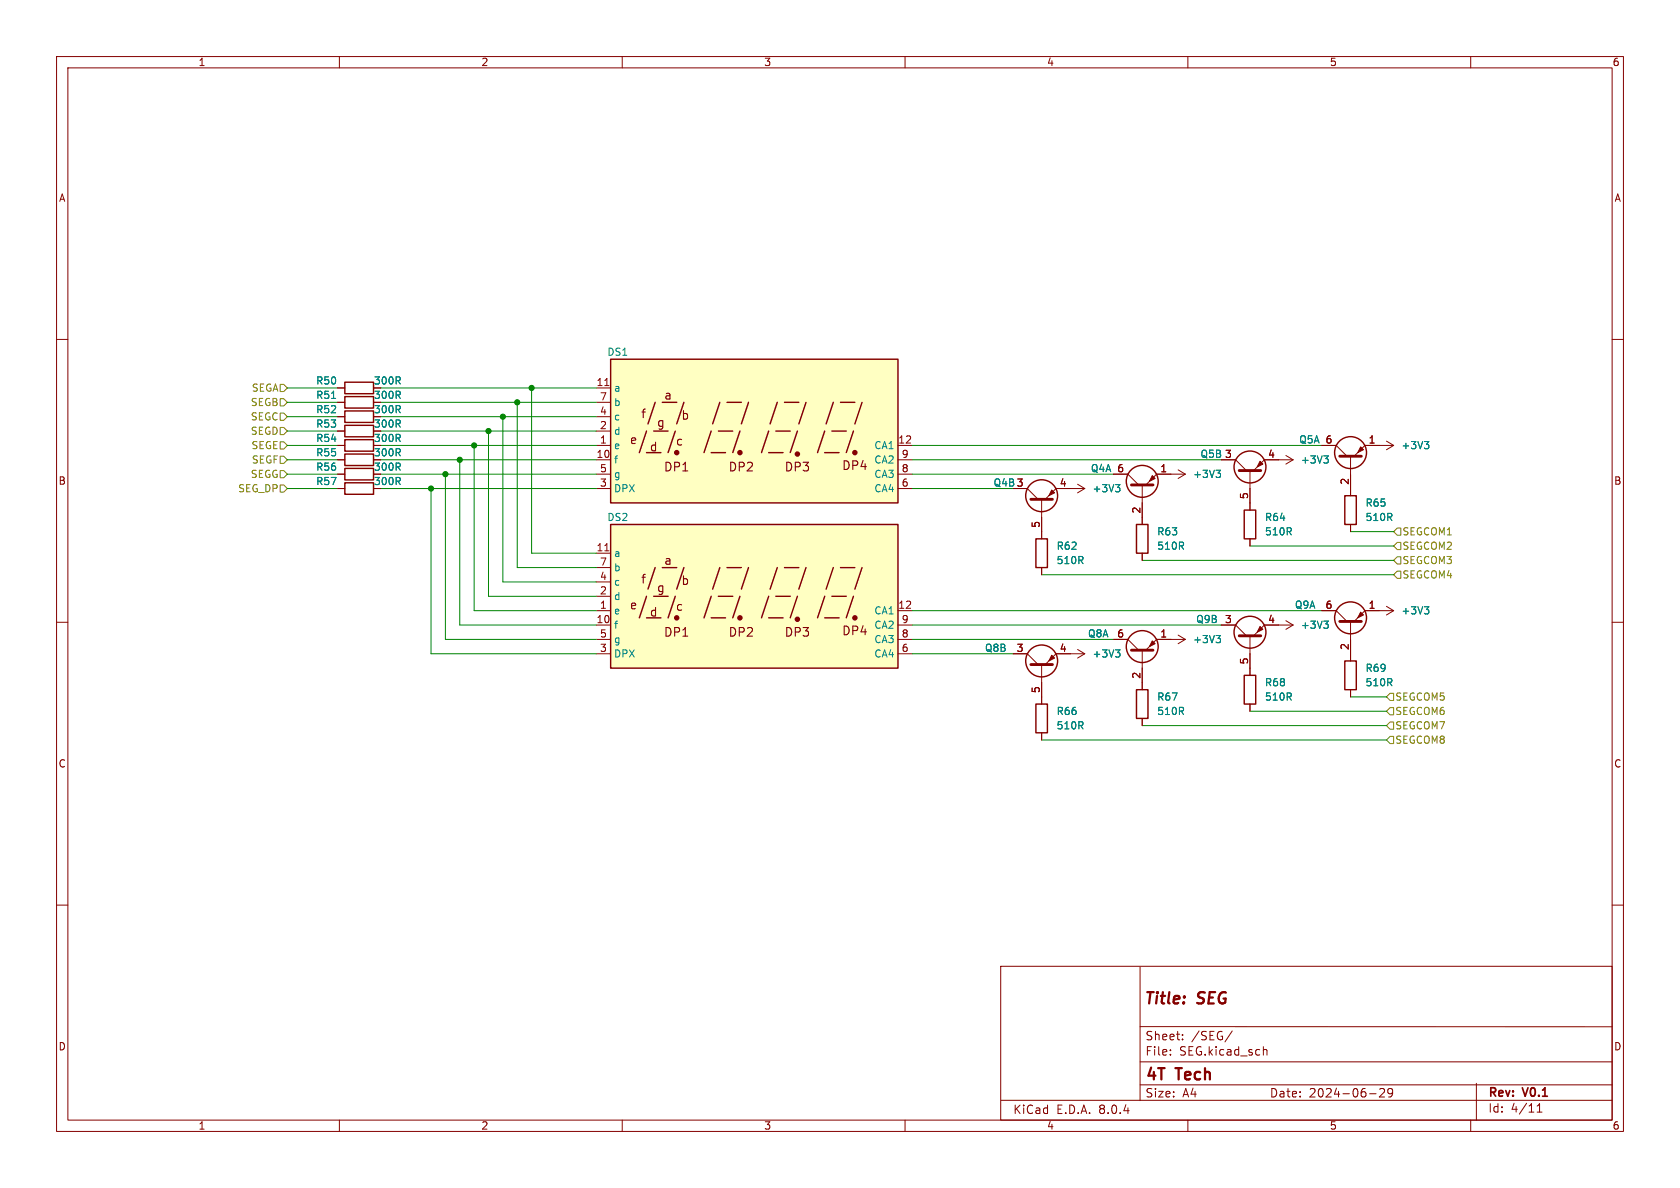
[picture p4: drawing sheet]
<svg xmlns="http://www.w3.org/2000/svg" width="297mm" height="210mm" viewBox="0 0 297 210" stroke-linecap="round" stroke-linejoin="round" font-family="sans-serif">
<g fill="none" stroke="#840000" stroke-width=".18">
<path d="M10 10h277v190h-277zM12 12h273v186h-273zM60 10v2M110 10v2M160 10v2M210 10v2M260 10v2M10 60h2M285 60h2M59.7 76.2h1.3M233.7 78.7h2.5l1.9 1.9M245.1 78l1.3 .7"/>
<path d="M246.4 78.7h-5.1l-1.9 1.9M246.4 78.7l-1.3 .8M226.1 81.3h2.5M227.3 80.5l1.3 .8M228.6 81.3l-1.3 .7M238.8 80.6v7M238.8 92.7v1.3M10 110h2M215.9 110.5h2.5l1.9 1.9M221 112.4v5.7M227.3 109.7l1.3 .8M228.6 110.5h-5.1l-1.9 1.9"/>
<path d="M228.6 110.5l-1.3 .8M243.8 108h2.6M245.1 107.2l1.3 .8M246.4 108l-1.3 .7M285 110h2M10 160h2M285 160h2M176.9 170.8h108.1v27.2h-108.1zM201.5 170.9v23.7M60 198v2M110 198v2M160 198v2"/>
<path d="M177 194.5h108M201.5 181.5h83.5M201.5 191.8h83.5M201.5 187.7h83.5M206.9 186.4v.1M206.9 185.6v.1M209.1 183.7v.1M209.1 182.9v.1M210 198v2M217.8 182.2l-1.2 2M223.3 185.7l.3-.2 .3 .1 .1 .9M242.1 193.3h1.2"/>
<path d="M243.9 192.6l.6-.2 .2 .2 .1 .2-1 1.1h1M246.2 193.1l-.3 .2h-.4l-.2-.2 .2-.6 .4-.1 .2 .2a.99 .99 0 0 1-.3 1.3h-.3M260 198v2M261 191.5v6.5M271.7 196.6h.9M271.7 195.5l.5-.4v1.5"/>
</g>
<path d="M251.8 78h.8l-.4 .5M252.4 78.5l.2 .3v.3l-.2 .2M234 80.6h.8l-.4 .5M234.6 81.1l.2 .2v.3l-.2 .3M234 109.8h.8l-.4 .5M234.6 110.3l.2 .2v.3l-.2 .3M251.8 107.3h.8l-.4 .4M252.4 107.7l.2 .3v.3l-.2 .2" fill="none" stroke="#008484" stroke-width=".18"/>
<path d="M236.9 80.6h3.8M219.1 112.4h3.8" fill="none" stroke="#840000" stroke-width=".51"/>
<g fill="#840000" stroke="#840000" stroke-width=".18">
<path d="M240.5 79l.5 .5-1 .5z"/>
<path d="M222.8 110.7l.5 .6-1.1 .5z"/>
</g>
<g fill="none" stroke="#840000" stroke-width=".25">
<path d="M61 75.2h5v2h-5zM237.7 87.6h2.1v5.1h-2.1z"/>
<circle cx="238.8" cy="80" r="2.82"/>
<circle cx="221" cy="111.8" r="2.82"/>
</g>
<path d="M107.9 92.7h50.8v25.4h-50.8z" fill="#ffffc2"/>
<g fill="none" stroke="#840000" stroke-width=".25">
<path d="M107.9 92.7h50.8v25.4h-50.8zM114.3 105.4l-1.3 3.8M114.3 109.2h2.5M115.6 105.4h2.5M115.8 100.3l-1.2 3.8M117.1 100.3h2.5M119.4 105.4l-1.3 3.8M120.9 100.3l-1.3 3.8M125.7 109.2h2.6M125.7 105.4l-1.2 3.8M127 105.4h2.5M127.3 100.3l-1.3 3.8"/>
<path d="M128.5 100.3h2.6M130.8 105.4l-1.3 3.8M132.3 100.3l-1.2 3.8M135.9 109.2h2.5M135.9 105.4l-1.3 3.8M137.2 105.4h2.5M137.4 100.3l-1.3 3.8M138.7 100.3h2.5M141 105.4l-1.3 3.8M142.5 100.3l-1.3 3.8M145.8 109.2h2.5M145.8 105.4l-1.3 3.8"/>
<path d="M147.1 105.4h2.5M147.3 100.3l-1.3 3.8M148.6 100.3h2.5M150.9 105.4l-1.3 3.8M152.4 100.3l-1.3 3.8"/>
</g>
<g fill="#840000" stroke="#840000" stroke-width=".25">
<circle cx="119.6" cy="109.2" r=".36"/>
<circle cx="130.8" cy="109.2" r=".36"/>
<circle cx="141" cy="109.5" r=".36"/>
<circle cx="151.1" cy="109.2" r=".36"/>
</g>
<g fill="none" stroke="#840000" stroke-width=".18">
<path d="M105.4 97.8h2.5M106.9 97.4h.7M105.4 108h2.5M105.4 110.5h2.5M105.4 105.4h2.5M105.4 115.6h2.5M105.4 102.9h2.5M105.4 113h2.5M105.4 100.3h2.5M158.7 108h2.6M158.7 110.5h2.6M158.7 115.6h2.6"/>
<path d="M158.7 113h2.6"/>
</g>
<path d="M107.9 63.5h50.8v25.4h-50.8z" fill="#ffffc2"/>
<g fill="none" stroke="#840000" stroke-width=".25">
<path d="M61 77.7h5v2.1h-5zM61 70.1h5v2h-5zM61 72.6h5v2.1h-5zM61 67.6h5v2h-5zM107.9 63.5h50.8v25.4h-50.8zM114.3 76.2l-1.3 3.8M115.6 76.2h2.5M115.8 71.1l-1.2 3.8M117.1 71.1h2.5M119.4 76.2l-1.3 3.8M120.9 71.1l-1.3 3.8M125.7 76.2l-1.2 3.8"/>
<path d="M127 76.2h2.5M127.3 71.1l-1.3 3.8M128.5 71.1h2.6M130.8 76.2l-1.3 3.8M132.3 71.1l-1.2 3.8M135.9 76.2l-1.3 3.8M137.2 76.2h2.5M137.4 71.1l-1.3 3.8M138.7 71.1h2.5M141 76.2l-1.3 3.8M142.5 71.1l-1.3 3.8M145.8 76.2l-1.3 3.8"/>
<path d="M147.1 76.2h2.5M147.3 71.1l-1.3 3.8M148.6 71.1h2.5M150.9 76.2l-1.3 3.8M152.4 71.1l-1.3 3.8M61 85.3h5v2.1h-5zM61 82.8h5v2h-5zM61 80.3h5v2h-5zM114.3 80h2.5M125.7 80h2.6M135.9 80h2.5M145.8 80h2.5"/>
<path d="M183.1 95.3h2.1v5h-2.1zM200.9 92.7h2v5.1h-2zM220 90.2h2v5.1h-2zM220 119.4h2v5.1h-2zM237.7 116.8h2.1v5.1h-2.1zM183.1 124.5h2.1v5h-2.1zM200.9 121.9h2v5.1h-2z"/>
<circle cx="184.1" cy="87.6" r="2.82"/>
<circle cx="201.9" cy="85.1" r="2.82"/>
<circle cx="221" cy="82.5" r="2.82"/>
<circle cx="184.1" cy="116.8" r="2.82"/>
<circle cx="201.9" cy="114.3" r="2.82"/>
<circle cx="238.8" cy="109.2" r="2.82"/>
</g>
<g fill="#840000" stroke="#840000" stroke-width=".25">
<circle cx="119.6" cy="80" r=".36"/>
<circle cx="130.8" cy="80" r=".36"/>
<circle cx="141" cy="80.3" r=".36"/>
<circle cx="151.1" cy="80" r=".36"/>
</g>
<g fill="none" stroke="#840000" stroke-width=".18">
<path d="M59.7 78.7h1.3M59.7 68.6h1.3M59.7 76.2h1.3M59.7 73.7h1.3M59.7 71.1h1.3M105.4 78.7h2.5M105.4 68.6h2.5M105.4 76.2h2.5M105.4 73.7h2.5M105.4 71.1h2.5M106.9 68.2h.7M158.7 78.7h2.6"/>
<path d="M233.7 78.7h2.5M241.3 78.7h2.5M59.7 81.3h1.3M59.7 86.4h1.3M59.7 83.8h1.3M105.4 81.3h2.5M105.4 86.4h2.5M105.4 83.8h2.5M158.7 81.3h2.6M158.7 86.4h2.6M158.7 83.8h2.6M179.1 86.4h2.5l1.9 1.9"/>
<path d="M184.1 88.3v7M190.5 85.6l1.3 .8M191.8 86.4h-5.1l-1.9 1.9M191.8 86.4l-1.3 .7M196.8 83.8h2.6l1.9 1.9M201.9 85.7v7M201.9 97.8v1.3M208.3 83.1l1.2 .7M209.5 83.8h-5l-1.9 1.9M209.5 83.8l-1.2 .8M215.9 81.3h2.5l1.9 1.9M221 83.2v7"/>
<path d="M221 95.3v1.2M226.1 81.3h-2.6l-1.9 1.9M238.8 83.8v3.8M238.8 92.7v1.3M179.1 115.6h2.5l1.9 1.9M184.1 100.3v1.3M184.1 117.5v7M190.5 114.8l1.3 .8M191.8 115.6h-5.1l-1.9 1.9M191.8 115.6l-1.3 .7M196.8 113h2.6l1.9 1.9M201.9 114.9v7"/>
<path d="M208.3 112.3l1.2 .7M209.5 113h-5l-1.9 1.9M209.5 113l-1.2 .8M215.9 110.5h2.5M221 115.6v3.8M223.5 110.5h2.6M233.7 108h2.5l1.9 1.9M238.8 109.9v6.9M243.8 108h-2.5l-1.9 1.9M184.1 129.5v1.3M201.9 127v1.3M221 124.5v1.2"/>
<path d="M238.8 121.9v1.3"/>
</g>
<path d="M182.2 88.3h3.9M200 85.7h3.8M219.1 83.2h3.8M182.2 117.5h3.9M200 114.9h3.8M236.9 109.9h3.8" fill="none" stroke="#840000" stroke-width=".51"/>
<g fill="#840000" stroke="#840000" stroke-width=".18">
<path d="M240.5 108.2l.5 .5-1 .5z"/>
<path d="M185.9 115.8l.5 .5-1 .5z"/>
<path d="M185.9 86.6l.5 .5-1 .5z"/>
<path d="M222.8 81.5l.5 .5-1.1 .6z"/>
<path d="M203.7 113.3l.5 .5-1 .5z"/>
<path d="M203.7 84.1l.5 .5-1 .5z"/>
</g>
<g fill="none" stroke="#008484" stroke-width=".18">
<path d="M58.6 70.4h.7M251.8 78h.8l-.4 .5M252.4 78.5l.2 .3v.3l-.2 .2M197.2 85.7h.8l-.4 .5M197.7 86.2l.3 .2v.3l-.3 .2M215 83.1h.8l-.5 .5M215.5 83.6l.3 .3v.3l-.3 .2M234 80.6h.8l-.4 .5M234.6 81.1l.2 .2v.3l-.2 .3M197.2 114.9h.8l-.4 .5M197.7 115.4l.3 .2v.3l-.3 .2M215 112.3h.8l-.5 .5"/>
<path d="M215.5 112.8l.3 .3v.3l-.3 .2M234 109.8h.8l-.4 .5M234.6 110.3l.2 .2v.3l-.2 .3M251.8 107.3h.8l-.4 .4M252.4 107.7l.2 .3v.3l-.2 .2"/>
</g>
<g fill="none" stroke="#848400" stroke-width=".18">
<path d="M49.5 67.9h.7l.6 .7-.6 .6h-.7zM49.5 73h.7l.6 .7-.6 .6h-.7zM49.5 75.6h.7l.6 .6-.6 .6h-.7zM49.5 70.5h.7l.6 .6-.6 .7h-.7zM49.5 78.1h.7l.6 .6-.6 .7h-.7zM49.5 80.6h.7l.6 .7-.6 .6h-.7zM49.5 85.7h.7l.6 .7-.6 .6h-.7zM49.5 83.2h.7l.6 .6-.6 .7h-.7zM247 95.9h.6v1.3h-.6l-.6-.7zM247 93.3h.6v1.3h-.6l-.6-.6zM247 98.4h.6v1.3h-.6l-.6-.6zM247 101h.6v1.2h-.6l-.6-.6z"/>
<path d="M245.7 125.1h.7v1.3h-.7l-.6-.7zM245.7 130.2h.7v1.2h-.7l-.6-.6zM245.7 127.6h.7v1.3h-.7l-.6-.6zM245.7 122.6h.7v1.2h-.7l-.6-.6z"/>
</g>
<g fill="none" stroke="#008400" stroke-width=".18">
<path d="M50.8 76.2h8.9M50.8 78.7h8.9M50.8 71.1h8.9M50.8 68.6h8.9M50.8 73.7h8.9M67.3 76.2h38.1M67.3 78.7h38.1M67.3 71.1h38.1M67.3 68.6h38.1M67.3 73.7h38.1M83.8 78.7v29.3h21.6M86.4 76.2v29.2h19"/>
<path d="M88.9 73.7v29.2h16.5M91.4 71.1v29.2h14M94 68.6v29.2h11.4M161.3 78.7h72.4M50.8 86.4h8.9M50.8 81.3h8.9M50.8 83.8h8.9M67.3 86.4h38.1M67.3 81.3h38.1M67.3 83.8h38.1M76.2 86.4v29.2h29.2M78.7 83.8v29.2h26.7"/>
<path d="M81.3 81.3v29.2h24.1M161.3 86.4h17.8M161.3 81.3h54.6M161.3 83.8h35.5M201.9 99.1h44.5M221 96.5h25.4M238.8 94h7.6M161.3 110.5h54.6M161.3 108h72.4M161.3 115.6h17.8M161.3 113h35.5M184.1 101.6h62.3"/>
<path d="M184.1 130.8h61M201.9 128.3h43.2M221 125.7h24.1M238.8 123.2h6.3"/>
</g>
<g fill="#008400" stroke="#008400" stroke-width=".18">
<circle cx="78.7" cy="83.8" r=".46"/>
<circle cx="76.2" cy="86.4" r=".46"/>
<circle cx="88.9" cy="73.7" r=".46"/>
<circle cx="86.4" cy="76.2" r=".46"/>
<circle cx="81.3" cy="81.3" r=".46"/>
<circle cx="91.4" cy="71.1" r=".46"/>
<circle cx="94" cy="68.6" r=".46"/>
<circle cx="83.8" cy="78.7" r=".46"/>
</g>
<g font-size="2.8" fill="#840000">
<text x="202.1" y="178.1">Title:</text>
<text x="211.8" y="178.1">SEG</text>
<text x="202.4" y="191.5">4T</text>
<text x="208.1" y="191.5">Tech</text>
</g>
<g font-size="2.1" fill="#840000">
<text x="117.3" y="70.9">a</text>
<text x="113.2" y="74.2">f</text>
<text x="116" y="75.7">g</text>
<text x="120.3" y="74.5">b</text>
<text x="111.2" y="78.8">e</text>
<text x="114.7" y="80">d</text>
<text x="117.3" y="83.6">DP1</text>
<text x="119.4" y="79">c</text>
<text x="128.7" y="83.6">DP2</text>
<text x="138.6" y="83.6">DP3</text>
<text x="148.7" y="83.3">DP4</text>
<text x="117.3" y="100.1">a</text>
<text x="111.2" y="108">e</text>
<text x="113.2" y="103.4">f</text>
<text x="116" y="104.9">g</text>
<text x="120.3" y="103.7">b</text>
<text x="114.7" y="109.3">d</text>
<text x="117.3" y="112.8">DP1</text>
<text x="119.4" y="108.2">c</text>
<text x="128.7" y="112.8">DP2</text>
<text x="138.6" y="112.8">DP3</text>
<text x="148.7" y="112.6">DP4</text>
<text x="202.4" y="184.1">Sheet:</text>
<text x="210.6" y="184.1">/SEG/</text>
<text x="202.4" y="186.8">File:</text>
<text x="208.5" y="186.8">SEG.kicad_sch</text>
<text x="179" y="197.1">KiCad</text>
<text x="186.7" y="197.1">E.D.A.</text>
<text x="194.3" y="197.1">8.0.4</text>
<text x="202.4" y="194.2">Size:</text>
<text x="209" y="194.2">A4</text>
<text x="224.4" y="194.2">Date:</text>
<text x="231.4" y="194.2">2024-06-29</text>
<text x="263" y="194.3">Rev:</text>
<text x="263" y="196.9">Id:</text>
<text x="267.1" y="196.9">4/11</text>
<text x="269.4" y="194.3">V0.1</text>
</g>
<g font-size="1.8" fill="#840000">
<text x="35" y="11.9">1</text>
<text x="85" y="11.9">2</text>
<text x="135" y="11.9">3</text>
<text x="185" y="11.9">4</text>
<text x="235" y="11.9">5</text>
<text x="285" y="11.9">6</text>
<text x="10.3" y="35.9">A</text>
<text x="285.3" y="35.9">A</text>
<text x="66" y="70.7">300R</text>
<text x="66" y="68.2">300R</text>
<text x="105.4" y="68.3">11</text>
<text x="106" y="70.9">7</text>
<text x="66" y="75.8">300R</text>
<text x="66" y="73.3">300R</text>
<text x="106" y="75.9">2</text>
<text x="106" y="73.4">4</text>
<text x="66" y="83.4">300R</text>
<text x="66" y="80.9">300R</text>
<text x="66" y="78.3">300R</text>
<text x="105.4" y="81">10</text>
<text x="106" y="78.5">1</text>
<text x="106" y="83.6">5</text>
<text x="158.7" y="78.5">12</text>
<text x="159.3" y="83.6">8</text>
<text x="159.3" y="81">9</text>
<text x="192.8" y="83.7">Q4A 6</text>
<text x="205" y="83.6">1</text>
<text x="212.1" y="81.1">Q5B 3</text>
<text x="224.1" y="81">4</text>
<text x="229.6" y="78.6">Q5A 6</text>
<text x="241.9" y="78.5">1</text>
<text x="10.3" y="85.9">B</text>
<text x="66" y="86">300R</text>
<text x="106" y="86.1">3</text>
<text x="159.3" y="86.1">6</text>
<text x="175.6" y="86.2">Q4B 3</text>
<text x="187.3" y="86.1">4</text>
<text x="220.7" y="88.3" transform="rotate(-90 220.7 88.3)">5</text>
<text x="238.5" y="85.8" transform="rotate(-90 238.5 85.8)">2</text>
<text x="285.3" y="85.9">B</text>
<text x="183.9" y="93.4" transform="rotate(-90 183.9 93.4)">5</text>
<text x="201.7" y="90.9" transform="rotate(-90 201.7 90.9)">2</text>
<text x="105.4" y="97.5">11</text>
<text x="106" y="100.1">7</text>
<text x="106" y="107.7">1</text>
<text x="106" y="105.2">2</text>
<text x="106" y="102.6">4</text>
<text x="158.7" y="107.7">12</text>
<text x="234.2" y="107.7">6</text>
<text x="241.9" y="107.7">1</text>
<text x="105.4" y="110.2">10</text>
<text x="106" y="112.8">5</text>
<text x="159.3" y="112.8">8</text>
<text x="159.3" y="110.2">9</text>
<text x="197.4" y="112.8">6</text>
<text x="205" y="112.8">1</text>
<text x="216.5" y="110.2">3</text>
<text x="224.1" y="110.2">4</text>
<text x="106" y="115.3">3</text>
<text x="159.3" y="115.3">6</text>
<text x="179.6" y="115.3">3</text>
<text x="187.3" y="115.3">4</text>
<text x="220.7" y="117.5" transform="rotate(-90 220.7 117.5)">5</text>
<text x="238.5" y="115" transform="rotate(-90 238.5 115)">2</text>
<text x="183.9" y="122.6" transform="rotate(-90 183.9 122.6)">5</text>
<text x="201.7" y="120.1" transform="rotate(-90 201.7 120.1)">2</text>
<text x="10.3" y="135.9">C</text>
<text x="285.3" y="135.9">C</text>
<text x="10.3" y="185.9">D</text>
<text x="285.3" y="185.9">D</text>
<text x="35" y="199.9">1</text>
<text x="85" y="199.9">2</text>
<text x="135" y="199.9">3</text>
<text x="185" y="199.9">4</text>
<text x="235" y="199.9">5</text>
<text x="285" y="199.9">6</text>
</g>
<g font-size="1.8" fill="#008484">
<text x="107.3" y="63.1">DS1</text>
<text x="55.8" y="70.7">R51</text>
<text x="55.8" y="68.2">R50</text>
<text x="108.5" y="69.4">a</text>
<text x="108.5" y="72">b</text>
<text x="55.8" y="75.8">R53</text>
<text x="55.8" y="73.3">R52</text>
<text x="108.5" y="77.1">d</text>
<text x="108.5" y="74.5">c</text>
<text x="55.8" y="83.4">R56</text>
<text x="55.8" y="80.9">R55</text>
<text x="55.8" y="78.3">R54</text>
<text x="108.5" y="79.6">e</text>
<text x="108.5" y="82.1">f</text>
<text x="154.5" y="79.6">CA1</text>
<text x="154.5" y="82.1">CA2</text>
<text x="229.9" y="82.1">+3V3</text>
<text x="247.7" y="79.6">+3V3</text>
<text x="55.8" y="86">R57</text>
<text x="108.5" y="87.2">DPX</text>
<text x="108.5" y="84.7">g</text>
<text x="154.5" y="87.2">CA4</text>
<text x="154.5" y="84.7">CA3</text>
<text x="193" y="87.2">+3V3</text>
<text x="210.8" y="84.7">+3V3</text>
<text x="241.3" y="89.8">R65</text>
<text x="107.3" y="92.3">DS2</text>
<text x="204.5" y="94.8">R63</text>
<text x="223.5" y="94.8">510R</text>
<text x="223.5" y="92.3">R64</text>
<text x="241.3" y="92.3">510R</text>
<text x="108.5" y="98.7">a</text>
<text x="108.5" y="101.2">b</text>
<text x="186.7" y="99.9">510R</text>
<text x="186.7" y="97.4">R62</text>
<text x="204.5" y="97.4">510R</text>
<text x="108.5" y="106.3">d</text>
<text x="108.5" y="103.7">c</text>
<text x="228.8" y="107.8">Q9A</text>
<text x="108.5" y="108.8">e</text>
<text x="108.5" y="111.4">f</text>
<text x="108.5" y="113.9">g</text>
<text x="154.5" y="108.8">CA1</text>
<text x="154.5" y="113.9">CA3</text>
<text x="154.5" y="111.4">CA2</text>
<text x="192.2" y="112.9">Q8A</text>
<text x="210.8" y="113.9">+3V3</text>
<text x="211.4" y="110.3">Q9B</text>
<text x="229.9" y="111.4">+3V3</text>
<text x="247.7" y="108.8">+3V3</text>
<text x="108.5" y="116.4">DPX</text>
<text x="154.5" y="116.4">CA4</text>
<text x="174" y="115.4">Q8B</text>
<text x="193" y="116.4">+3V3</text>
<text x="241.3" y="119">R69</text>
<text x="204.5" y="124.1">R67</text>
<text x="223.5" y="124.1">510R</text>
<text x="223.5" y="121.5">R68</text>
<text x="241.3" y="121.5">510R</text>
<text x="186.7" y="129.1">510R</text>
<text x="186.7" y="126.6">R66</text>
<text x="204.5" y="126.6">510R</text>
</g>
<g font-size="1.8" fill="#848400">
<text x="44.2" y="72">SEGB</text>
<text x="44.4" y="69.4">SEGA</text>
<text x="44.2" y="74.5">SEGC</text>
<text x="44.2" y="77.1">SEGD</text>
<text x="44.4" y="79.6">SEGE</text>
<text x="44.4" y="82.1">SEGF</text>
<text x="42" y="87.2">SEG_DP</text>
<text x="44.2" y="84.7">SEGG</text>
<text x="247.8" y="94.8">SEGCOM1</text>
<text x="247.8" y="97.4">SEGCOM2</text>
<text x="247.8" y="99.9">SEGCOM3</text>
<text x="247.8" y="102.5">SEGCOM4</text>
<text x="246.6" y="124.1">SEGCOM5</text>
<text x="246.6" y="126.6">SEGCOM6</text>
<text x="246.6" y="131.7">SEGCOM8</text>
<text x="246.6" y="129.1">SEGCOM7</text>
</g>
</svg>
